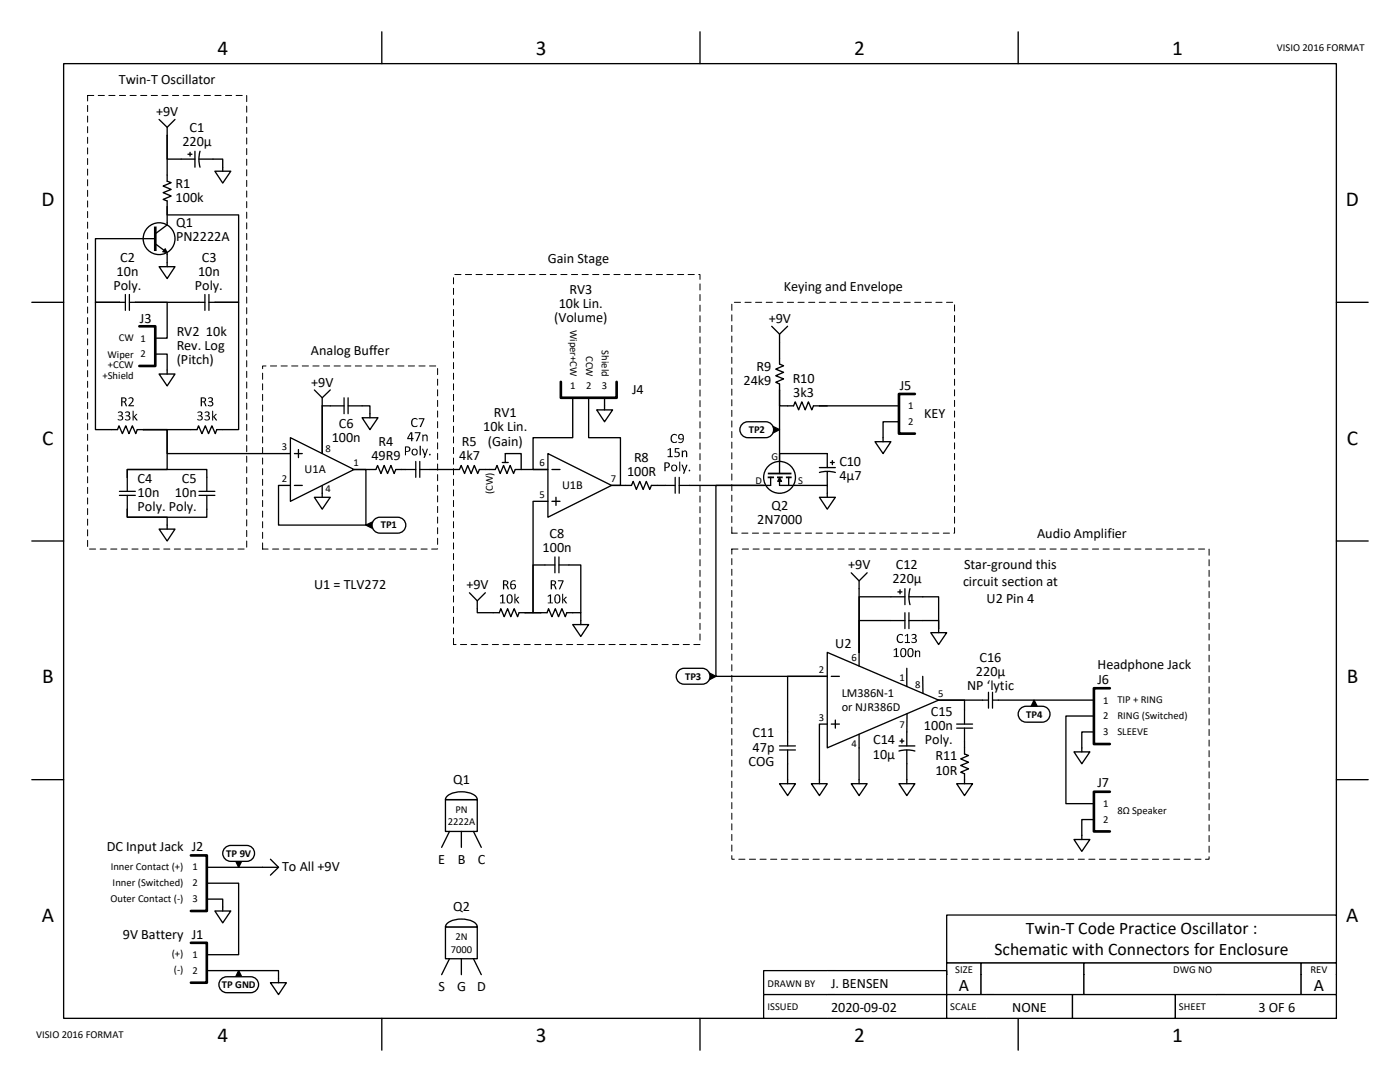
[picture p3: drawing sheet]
<svg xmlns="http://www.w3.org/2000/svg" width="279mm" height="216mm" viewBox="0 0 279 216" stroke-linecap="round" stroke-linejoin="round" font-family="sans-serif">
<g fill="none" stroke="#000" stroke-width=".26">
<path d="M12.7 12.7h254v190.5h-254zM76.2 6.3v6.4M139.7 6.3v6.4M203.2 6.3v6.4M6.3 60.3h6.4M266.7 60.3h6.3M6.3 107.9h6.4M266.7 107.9h6.3M6.3 155.6h6.4M266.7 155.6h6.3M76.2 203.2v6.3M139.7 203.2v6.3"/>
<path d="M203.2 203.2v6.3"/>
</g>
<path d="M188.9 192.1h6.9v2.4h-6.9z" fill-rule="evenodd" fill="#fff"/>
<path d="M188.9 194.5v-2.4h6.9v2.4" fill="none" stroke="#000" stroke-width=".25"/>
<path d="M195.8 192.1h20.5v2.4h-20.5z" fill-rule="evenodd" fill="#fff"/>
<path d="M195.8 194.5v-2.4h20.5v2.4" fill="none" stroke="#000" stroke-width=".25"/>
<path d="M216.3 192.1h43.4v2.4h-43.4z" fill-rule="evenodd" fill="#fff"/>
<path d="M216.3 194.5v-2.4h43.4v2.4" fill="none" stroke="#000" stroke-width=".25"/>
<path d="M259.7 192.1h7v2.4h-7z" fill-rule="evenodd" fill="#fff"/>
<path d="M259.7 194.5v-2.4h7v2.4" fill="none" stroke="#000" stroke-width=".25"/>
<path d="M152.4 193.7h14.3v4.8h-14.3z" fill-rule="evenodd" fill="#fff"/>
<path d="M166.7 193.7h-14.3v4.8h14.3" fill="none" stroke="#000" stroke-width=".25"/>
<path d="M165.1 193.7h23.8v4.8h-23.8z" fill-rule="evenodd" fill="#fff"/>
<path d="M165.1 193.7h23.8v4.8h-23.8" fill="none" stroke="#000" stroke-width=".25"/>
<path d="M188.9 194.5h6.9v4h-6.9z" fill-rule="evenodd" fill="#fff"/>
<path d="M188.9 194.5v4h6.9v-4" fill="none" stroke="#000" stroke-width=".25"/>
<path d="M195.8 194.5h20.5v4h-20.5z" fill-rule="evenodd" fill="#fff"/>
<path d="M195.8 194.5v4h20.5v-4" fill="none" stroke="#000" stroke-width=".25"/>
<path d="M216.3 194.5h43.4v4h-43.4z" fill-rule="evenodd" fill="#fff"/>
<path d="M216.3 194.5v4h43.4v-4" fill="none" stroke="#000" stroke-width=".25"/>
<path d="M259.7 194.5h7v4h-7z" fill-rule="evenodd" fill="#fff"/>
<path d="M259.7 194.5v4h7v-4" fill="none" stroke="#000" stroke-width=".25"/>
<path d="M152.4 198.5h14.3v4.7h-14.3z" fill-rule="evenodd" fill="#fff"/>
<path d="M166.7 198.5h-14.3v4.7h14.3" fill="none" stroke="#000" stroke-width=".25"/>
<path d="M165.1 198.5h23.8v4.7h-23.8z" fill-rule="evenodd" fill="#fff"/>
<path d="M165.1 198.5h23.8v4.7h-23.8" fill="none" stroke="#000" stroke-width=".25"/>
<path d="M188.9 198.5h9.6v4.7h-9.6z" fill-rule="evenodd" fill="#fff"/>
<path d="M198.5 198.5h-9.6v4.7h9.6" fill="none" stroke="#000" stroke-width=".25"/>
<path d="M196.8 198.5h17.2v4.7h-17.2z" fill-rule="evenodd" fill="#fff"/>
<path d="M196.8 198.5h17.2v4.7h-17.2" fill="none" stroke="#000" stroke-width=".25"/>
<path d="M214 198.5h20.6v4.7h-20.6z" fill-rule="evenodd" fill="#fff"/>
<path d="M214 198.5h20.6v4.7h-20.6z" fill="none" stroke="#000" stroke-width=".25"/>
<path d="M234.6 198.5h9.9v4.7h-9.9z" fill-rule="evenodd" fill="#fff"/>
<path d="M244.5 198.5h-9.9v4.7h9.9" fill="none" stroke="#000" stroke-width=".25"/>
<path d="M242.9 198.5h23.8v4.7h-23.8z" fill-rule="evenodd" fill="#fff"/>
<path d="M242.9 198.5h23.8v4.7h-23.8" fill="none" stroke="#000" stroke-width=".25"/>
<path d="M188.9 182.6h77.8v9.5h-77.8z" fill-rule="evenodd" fill="#fff"/>
<path d="M188.9 182.6h77.8v9.5h-77.8z" fill="none" stroke="#000" stroke-width=".25"/>
<path d="M31 70.7h2.4v3.1" fill="none" stroke="#000" stroke-width=".26"/>
<path d="M27.8 65.1h3.2v7.9h-3.2" fill="none" stroke="#000" stroke-width=".53"/>
<path d="M31.7 74.6h3.2l-1.5 2.4z" fill="#fff"/>
<path d="M31.7 74.6h3.2l-1.5 2.4zM33.4 73.8v.8M179.4 84.2h-3.2v3.1" fill="none" stroke="#000" stroke-width=".26"/>
<path d="M174.6 88.1h3.2l-1.6 2.4z" fill="#fff"/>
<path d="M174.6 88.1h3.2l-1.6 2.4zM176.2 87.3v.8" fill="none" stroke="#000" stroke-width=".26"/>
<path d="M182.6 78.6h-3.2v7.9h3.2M221.5 137.3h-3.2v11.2h3.2M221.5 158h-3.2v7.9h3.2" fill="none" stroke="#000" stroke-width=".53"/>
<path d="M214.3 150h3.2l-1.6 2.4z" fill="#fff"/>
<path d="M214.3 150h3.2l-1.6 2.4zM215.9 149.2v.8" fill="none" stroke="#000" stroke-width=".26"/>
<path d="M214.3 167.5h3.2l-1.6 2.4z" fill="#fff"/>
<path d="M27 60.3h6.4v7.2h-2.4M114.3 79.4v7.9h-7.9v6.4h2.9M117.5 79.4v7.9h6.3v9.6h-1.8M163.5 81h15.9M73 104.8l1.6-.8v1.6zM199.3 139.7h19M218.3 146h-2.4v3.2M218.3 142.9h-5.6v17.5h5.6M214.3 167.5h3.2l-1.6 2.4zM218.3 163.5h-2.4v4" fill="none" stroke="#000" stroke-width=".26"/>
<path d="M73 104.8l1.6-.8v1.6z" fill="#000"/>
<path d="M74.9 103.5l.9-.3h3.6a1.59 1.59 0 0 1 1.6 1.6 1.59 1.59 0 0 1-1.6 1.6h-3.6a1.6 1.6 0 0 1-1.5-1.1 1.6 1.6 0 0 1 .6-1.8z" fill-rule="evenodd" fill="#fff"/>
<path d="M74.9 103.5l.9-.3h3.6a1.59 1.59 0 0 1 1.6 1.6 1.59 1.59 0 0 1-1.6 1.6h-3.6a1.6 1.6 0 0 1-1.5-1.1 1.6 1.6 0 0 1 .6-1.8zM141.3 134.2l1.6 .8-1.6 .8z" fill="none" stroke="#000" stroke-width=".26"/>
<path d="M141.3 134.2l1.6 .8-1.6 .8z" fill="#000"/>
<path d="M135.6 133.7l.9-.4h3.6a1.59 1.59 0 0 1 1.6 1.6 1.59 1.59 0 0 1-1.6 1.6h-3.6a1.58 1.58 0 0 1-1.5-1.1 1.58 1.58 0 0 1 .6-1.7z" fill-rule="evenodd" fill="#fff"/>
<path d="M135.6 133.7l.9-.4h3.6a1.59 1.59 0 0 1 1.6 1.6 1.59 1.59 0 0 1-1.6 1.6h-3.6a1.58 1.58 0 0 1-1.5-1.1 1.58 1.58 0 0 1 .6-1.7zM206.4 139.7l.8 1.6h-1.6z" fill="none" stroke="#000" stroke-width=".26"/>
<path d="M206.4 139.7l.8 1.6h-1.6z" fill="#000"/>
<path d="M203.5 141.6l.8-.6 .5-.1h3.2a1.59 1.59 0 0 1 1.6 1.6 1.59 1.59 0 0 1-1.6 1.6h-3.2a1.6 1.6 0 0 1-1.4-.9 1.6 1.6 0 0 1 .1-1.6z" fill-rule="evenodd" fill="#fff"/>
<path d="M203.5 141.6l.8-.6 .5-.1h3.2a1.59 1.59 0 0 1 1.6 1.6 1.59 1.59 0 0 1-1.6 1.6h-3.2a1.6 1.6 0 0 1-1.4-.9 1.6 1.6 0 0 1 .1-1.6z" fill="none" stroke="#000" stroke-width=".26"/>
<path d="M38.1 170.7h3.2v11.1h-3.2M38.1 188.1h3.2v8h-3.2" fill="none" stroke="#000" stroke-width=".53"/>
<path d="M54 196.1h3.1l-1.5 2.4z" fill="#fff"/>
<path d="M41.3 176.2h6.3v14.3h-6.3M41.3 193.7h14.3v2.4M54 196.1h3.1l-1.5 2.4z" fill="none" stroke="#000" stroke-width=".26"/>
<path d="M42.9 181.8h3.2l-1.7 2.3z" fill="#fff"/>
<path d="M41.3 179.4h3.1v2.4M41.3 173.1h14.3M46.9 171.4h1.5l-.8 1.7zM54 171.4l1.6 1.7-1.6 1.5M42.9 181.8h3.2l-1.7 2.3z" fill="none" stroke="#000" stroke-width=".26"/>
<path d="M46.9 171.4h1.5l-.8 1.7z" fill="#000"/>
<path d="M44.8 169.3l.7-.5 .6-.1h3.1a1.59 1.59 0 0 1 1.6 1.6 1.59 1.59 0 0 1-1.6 1.6h-3.1a1.59 1.59 0 0 1-1.5-.9 1.59 1.59 0 0 1 .2-1.7z" fill-rule="evenodd" fill="#fff"/>
<path d="M44.8 169.3l.7-.5 .6-.1h3.1a1.59 1.59 0 0 1 1.6 1.6 1.59 1.59 0 0 1-1.6 1.6h-3.1a1.59 1.59 0 0 1-1.5-.9 1.59 1.59 0 0 1 .2-1.7zM47.6 193.7l.8 1.6h-1.5z" fill="none" stroke="#000" stroke-width=".26"/>
<path d="M47.6 193.7l.8 1.6h-1.5z" fill="#000"/>
<path d="M44 195.5l.8-.5 .5-.1h4.7a1.59 1.59 0 0 1 1.6 1.6 1.59 1.59 0 0 1-1.6 1.6h-4.7a1.6 1.6 0 0 1-1.3-2.6z" fill-rule="evenodd" fill="#fff"/>
<path d="M44 195.5l.8-.5 .5-.1h4.7a1.59 1.59 0 0 1 1.6 1.6 1.59 1.59 0 0 1-1.6 1.6h-4.7a1.6 1.6 0 0 1-1.3-2.6z" fill="none" stroke="#000" stroke-width=".26"/>
<path d="M111.9 76.2v3.2h11.2v-3.2" fill="none" stroke="#000" stroke-width=".53"/>
<path d="M119.1 81.8h3.2l-1.7 2.4z" fill="#fff"/>
<path d="M120.6 79.4v2.4M119.1 81.8h3.2l-1.7 2.4zM154 85l1.6 .7-1.6 .8z" fill="none" stroke="#000" stroke-width=".26"/>
<path d="M154 85l1.6 .7-1.6 .8z" fill="#000"/>
<path d="M148 84.8l.7-.6h.5h3.6a1.59 1.59 0 0 1 1.6 1.5 1.59 1.59 0 0 1-1.6 1.6h-3.6a1.59 1.59 0 0 1-1.2-2.5z" fill-rule="evenodd" fill="#fff"/>
<path d="M148 84.8l.7-.6h.5h3.6a1.59 1.59 0 0 1 1.6 1.5 1.59 1.59 0 0 1-1.6 1.6h-3.6a1.59 1.59 0 0 1-1.2-2.5z" fill="none" stroke="#000" stroke-width=".26"/>
<path d="M88.9 159.6h6.3v6.3h-6.3z" fill-rule="evenodd" fill="#fff"/>
<path d="M88.9 159.6h6.3v6.3h-6.3z" fill="none" stroke="#000" stroke-width=".26"/>
<path d="M89.2 158.9a5 5 0 0 1 5.7 0l.3 .7h-6.3z" fill-rule="evenodd" fill="#fff"/>
<path d="M89.2 158.9a5 5 0 0 1 5.7 0l.3 .7h-6.3zM89.7 165.9l-1.6 3.2M92.1 165.9v3.2M94.5 165.9l1.6 3.2" fill="none" stroke="#000" stroke-width=".26"/>
<path d="M88.9 185h6.3v6.3h-6.3z" fill-rule="evenodd" fill="#fff"/>
<path d="M88.9 185h6.3v6.3h-6.3z" fill="none" stroke="#000" stroke-width=".26"/>
<path d="M89.2 184.3a5 5 0 0 1 5.7 0l.3 .7h-6.3z" fill-rule="evenodd" fill="#fff"/>
<path d="M28.6 85.7h4.8v4.8h24.6M137.5 96.9h14.9h-9.5v38.1h22.2M89.2 184.3a5 5 0 0 1 5.7 0l.3 .7h-6.3zM89.7 191.3l-1.6 3.2M92.1 191.3v3.2M94.5 191.3l1.6 3.2" fill="none" stroke="#000" stroke-width=".26"/>
<path d="M165.1 130.2l22.2 9.5-22.2 9.5z" fill="#fff"/>
<path d="M165.1 130.2l22.2 9.5-22.2 9.5z" fill="none" stroke="#000" stroke-width=".26"/>
<path d="M167.9 136.7h11.8v6h-11.8z" fill-rule="evenodd" fill="#fff"/>
<path d="M165.9 135h1.6M171.4 130.2v2.7M181 133.3v3.7M184.1 135l.1 3.3M165.9 144.5h1.6M166.7 143.7v1.6M171.4 146.5v2.7M181 142.4v3.6" fill="none" stroke="#000" stroke-width=".26"/>
<path d="M146 109.6h95.3v61.8h-95.3z" fill="none" stroke="#000" stroke-width=".2" stroke-dasharray="1.2 .9"/>
<path d="M155.6 148.8h3.1M155.6 149.6h3.1M157.2 146v2.8M157.2 149.6v2.8" fill="none" stroke="#000" stroke-width=".25"/>
<path d="M155.6 156.4h3.1l-1.5 2.3z" fill="#fff"/>
<path d="M155.6 156.4h3.1l-1.5 2.3zM157.2 155.6v.8" fill="none" stroke="#000" stroke-width=".26"/>
<path d="M169.9 156.4h3.2l-1.7 2.3z" fill="#fff"/>
<path d="M169.9 156.4h3.2l-1.7 2.3zM171.4 155.6v.8" fill="none" stroke="#000" stroke-width=".26"/>
<path d="M161.9 156.4h3.2l-1.6 2.3z" fill="#fff"/>
<path d="M161.9 156.4h3.2l-1.6 2.3zM163.5 155.6v.8" fill="none" stroke="#000" stroke-width=".26"/>
<path d="M179.4 156.4h3.2l-1.6 2.3z" fill="#fff"/>
<path d="M179.2 118.1h.8M179.6 117.7v.8M180.6 119.1h-9.2v11.1v-6.4h6.4M180.6 117.5v3.1M181.4 119.1h2.7M181.6 117.5l-.2 1.6 .2 1.5M165.1 135h-7.9v11M157.2 152.4v3.2M165.1 144.5h-1.6v11.1M171.4 149.2v6.4M179.4 156.4h3.2l-1.6 2.3zM181 152.4v4" fill="none" stroke="#000" stroke-width=".26"/>
<path d="M177.8 123.8h2.8M180.6 122.3v3.1M181.4 122.3v3.1M181.4 123.8h2.7" fill="none" stroke="#000" stroke-width=".25"/>
<g fill="#000">
<path d="M178.4 129.6l.6-.3v1.6h.4v.2h-1v-.2h.4v-1.3l-.4 .2zM179.9 129.5a.65 .65 0 0 1 .8-.1 .65 .65 0 0 1 .2 .8 .67 .67 0 0 1-.6 .9 .67 .67 0 0 1-.6-.9zM180.1 129.5l-.2 .6a.57 .57 0 0 0 .5 .8 1.05 1.05 0 0 0-.1-1.4zM181.3 129.5a.65 .65 0 0 1 .8-.1 .65 .65 0 0 1 .2 .8 .67 .67 0 0 1-.6 .9 .67 .67 0 0 1-.6-.9zM181.5 129.5l-.2 .6a.57 .57 0 0 0 .5 .8 1.05 1.05 0 0 0 0-1.4zM182.6 129.8h.2v.2a.46 .46 0 0 1 .6-.2 .46 .46 0 0 1 .2 .5v.8h-.1l-.1-1a.3 .3 0 0 0-.3-.1 .3 .3 0 0 0-.3 .2v.9h-.1z"/>
<path d="M179.2 126.7l.5-.2a.32 .32 0 0 1 .4 0 .32 .32 0 0 1 .1 .4 .65 .65 0 0 0-.9 0 .65 .65 0 0 0-.1 .8 .6 .6 0 0 0 1 .2l.1 .2a.77 .77 0 0 1-1.1 .1 .77 .77 0 0 1-.2-1zM180.6 126.8l.6-.3v1.6h.4v.2h-1v-.2h.4v-1.4l-.3 .3zM181.9 126.6a.51 .51 0 0 1 .9 0 .51 .51 0 0 1-.2 .8 .51 .51 0 0 1 .3 .7 .51 .51 0 0 1-.7 .2l-.3-.1v-.2a.42 .42 0 0 0 .6 .1 .42 .42 0 0 0 .1-.5l-.5-.1v-.2a.36 .36 0 0 0 .5-.1 .36 .36 0 0 0-.1-.5 .36 .36 0 0 0-.5 .1z"/>
</g>
<path d="M185.8 126.2h3.1l-1.6 2.4z" fill="#fff"/>
<path d="M169.9 114.3l1.5 1.6M173.1 114.3l-1.7 1.6v14.3M184.1 119.1h3.2v6.3M184.1 123.8h3.2v1.6M185.8 126.2h3.1l-1.6 2.4zM187.3 125.4v.8M192.5 149.2v1.3l.8 .2-1.6 .7 1.6 .7-1.6 .6 1.6 .7-1.6 .7 .8 .3v1.2" fill="none" stroke="#000" stroke-width=".26"/>
<path d="M190.9 144.5h3.2M190.9 145.3h3.2M192.5 141.7v2.8M192.5 145.3v2.7" fill="none" stroke="#000" stroke-width=".25"/>
<path d="M190.9 156.4h3.2l-1.6 2.3z" fill="#fff"/>
<g fill="none" stroke="#000" stroke-width=".26">
<path d="M31.7 23.8l1.7 1.6M33.4 34.9v1.3l.8 .2-1.6 .7 1.6 .7-1.6 .6 1.6 .7-1.6 .7 .8 .3v4.3M34.9 23.8l-1.5 1.6v6.3h5.5M37.5 30.8h.8M37.9 30.4v.8M38.9 30.2v3.2M39.7 31.7h4.7v1.7M39.9 30.2l-.2 1.6 .2 1.6M33.4 41.3v1.6h14.2v17.4h-4.7h4.7v25.4h-4.3l-.3 .8-.7-1.5-.7 1.5-.6-1.5-.7 1.5-.7-1.5-.3 .7h-11.9l-.3 .8-.7-1.5-.7 1.5-.6-1.5-.7 1.5-.7-1.5-.2 .7h-4.5v-25.4h4.8h-4.8v-12.7h9.6M27 60.3h12.7M28.6 85.7h4.8v8h-8v1.5v-1.5h15.9v1.5M41.3 101.6v1.6h-15.9v-1.6v1.6h8v1.6"/>
<path d="M196.1 139.7h-8.8h5.2v2M179.4 149.9l1.6-.3 1.6 .3M179.4 148.8h3.2M179.6 147.9h.8M180 147.4v.9M181 146v2.8M181 149.6v2.8M190.9 156.4h3.2l-1.6 2.3zM192.5 148v1.2M192.5 155.6v.8"/>
</g>
<g fill="none" stroke="#000" stroke-width=".25">
<path d="M25 58.8v3.1M25.8 58.8v3.1M40.9 58.8v3.1M41.7 58.8v3.1M23.8 60.3h1.2M25.8 60.3h1.2M39.7 60.3h1.2M41.7 60.3h1.2M23.8 98h3.2M23.8 98.8h3.2M25.4 95.2v2.8M25.4 98.8v2.8"/>
<path d="M39.7 98h3.2M39.7 98.8h3.2M41.3 95.2v2.8M41.3 98.8v2.8M196.1 139.7h1.2M197.3 138.1v3.2M198.1 138.1v3.2M198.1 139.7h1.2"/>
</g>
<g fill="#000">
<path d="M23.5 82.3a.5 .5 0 0 1 .8-.1 .5 .5 0 0 1-.1 .8 .5 .5 0 0 1 .4 .6 .5 .5 0 0 1-.8 .3l-.3-.1v-.2a.44 .44 0 0 0 .6 .1 .44 .44 0 0 0 .2-.6h-.6v-.2a.37 .37 0 0 0 .5-.1 .37 .37 0 0 0-.1-.5 .37 .37 0 0 0-.5 .1zM25 82.3a.5 .5 0 0 1 .8-.1 .5 .5 0 0 1-.2 .8 .5 .5 0 0 1 .4 .6 .5 .5 0 0 1-.7 .3l-.4-.1v-.2a.44 .44 0 0 0 .6 .1 .44 .44 0 0 0 .2-.6h-.6v-.2a.37 .37 0 0 0 .6-.1 .37 .37 0 0 0-.2-.5 .37 .37 0 0 0-.5 .1zM26.5 82h.2v1.1l.4-.5h.3l-.5 .5 .5 .8h-.2l-.5-.7v.7h-.2z"/>
<path d="M24.2 79.3h.4a.49 .49 0 0 1 .6 .3 .49 .49 0 0 1-.3 .6l.5 .9h-.3l-.3-.8h-.2h-.2v.8h-.2zM24.4 79.5v.6h.2a.31 .31 0 0 0 .4-.3 .31 .31 0 0 0-.4-.3zM25.7 79.4a.62 .62 0 0 1 .9 .1 .62 .62 0 0 1-.3 .9l-.4 .5h.8v.2h-1l-.1-.2 .5-.6a.44 .44 0 0 0 .4-.5 .44 .44 0 0 0-.5-.3l-.3 .1z"/>
<path d="M39.4 82.3a.5 .5 0 0 1 .8-.1 .5 .5 0 0 1-.2 .8 .5 .5 0 0 1 .4 .6 .5 .5 0 0 1-.7 .3l-.3-.1v-.2a.44 .44 0 0 0 .6 .1 .44 .44 0 0 0 .1-.6h-.5v-.2a.37 .37 0 0 0 .5-.1 .37 .37 0 0 0-.1-.5 .37 .37 0 0 0-.5 .1zM40.9 82.3a.5 .5 0 0 1 .8-.1 .5 .5 0 0 1-.2 .8 .5 .5 0 0 1 .4 .6 .5 .5 0 0 1-.8 .3l-.3-.1v-.2a.44 .44 0 0 0 .6 .1 .44 .44 0 0 0 .2-.6h-.6v-.2a.37 .37 0 0 0 .5-.1 .37 .37 0 0 0-.1-.5 .37 .37 0 0 0-.5 .1zM42.3 82h.2v1.1l.5-.5h.3l-.5 .5 .5 .8h-.2l-.6-.7v.7h-.2z"/>
<path d="M40.1 79.3h.4a.49 .49 0 0 1 .6 .3 .49 .49 0 0 1-.3 .6l.4 .9h-.2l-.3-.8h-.3h-.1v.8h-.3zM40.3 79.5v.6h.2a.31 .31 0 0 0 .4-.3 .31 .31 0 0 0-.4-.3zM41.5 79.4a.5 .5 0 0 1 .8 0 .5 .5 0 0 1-.1 .7 .55 .55 0 0 1 .2 .9 .55 .55 0 0 1-.9 0v-.2a.44 .44 0 0 0 .6 .1 .44 .44 0 0 0 .1-.6h-.5v-.2a.37 .37 0 0 0 .5-.2 .37 .37 0 0 0-.1-.5 .37 .37 0 0 0-.5 .2z"/>
</g>
<path d="M31.7 105.6h3.2l-1.5 2.3z" fill="#fff"/>
<path d="M31.7 105.6h3.2l-1.5 2.3zM33.4 104.8v.8" fill="none" stroke="#000" stroke-width=".26"/>
<path d="M42.9 34.2h3.2l-1.7 2.3z" fill="#fff"/>
<path d="M42.9 34.2h3.2l-1.7 2.3zM44.4 33.4v.8" fill="none" stroke="#000" stroke-width=".26"/>
<path d="M31.7 53.2h3.2l-1.5 2.4z" fill="#fff"/>
<path d="M31.7 53.2h3.2l-1.5 2.4zM33.4 50.8v2.4" fill="none" stroke="#000" stroke-width=".26"/>
<circle cx="31.8" cy="47.6" r="3.2" fill="#fff"/>
<g fill="none" stroke="#000" stroke-width=".26">
<path d="M33.4 27v7.9M28.6 47.6h2.4M31 48.6l2.4 1.8v.4M33.4 44.4v.5l-2.4 1.8M163.5 81h1.6"/>
<circle cx="31.8" cy="47.6" r="3.2"/>
</g>
<path d="M31 45.5v4.3" fill="none" stroke="#000" stroke-width=".53"/>
<path d="M33 49.6l.4 .8-.9-.2z" fill="#000"/>
<path d="M33 49.6l.4 .8-.9-.2z" fill="none" stroke="#000" stroke-width=".2"/>
<path d="M17.5 19h31.7v90.6h-31.7z" fill="none" stroke="#000" stroke-width=".2" stroke-dasharray="1.2 .9"/>
<circle cx="155.6" cy="95.3" r="3.2" fill="#fff"/>
<g fill="none" stroke="#000" stroke-width=".26">
<path d="M153.8 95.2v1.7h-1.4M157.4 95.2v1.7h-1.8v-.8M157.4 96.9h7.7M163.5 94.3l1.6-.2 1.6 .2M163.5 93.3h3.2M165.1 93.3v-2.8h-9.5v4M165.1 94.1v4.3M165.7 92.3h.8M166.1 91.9v.8"/>
<circle cx="155.6" cy="95.3" r="3.2"/>
</g>
<path d="M153.2 95.2h1.3M153.4 94.5h4.4M155.1 95.2h1.1M156.8 95.2h1.2" fill="none" stroke="#000" stroke-width=".35"/>
<path d="M155.6 95.2l.4 .9h-.8z" fill="#000"/>
<path d="M155.6 95.2l.4 .9h-.8z" fill="none" stroke="#000" stroke-width=".2"/>
<path d="M163.5 99.2h3.2l-1.6 2.4z" fill="#fff"/>
<path d="M154 65.1l1.6 1.6M155.6 77.8v3.2h2.8l.3-.8 .7 1.6 .6-1.6 .7 1.6 .6-1.6 .7 1.6 .3-.8h1.2M157.2 65.1l-1.6 1.6v5.9l.8 .4-1.6 .7 1.6 .6-1.6 .7 1.6 .6-1.6 .7 .8 .3v15.5M64.3 81v10.3v-10.3h1.6M70.7 93.7h4.3l.4-.8 .6 1.6 .7-1.6 .6 1.6 .7-1.6 .7 1.6 .3-.8h2M163.5 99.2h3.2l-1.6 2.4zM165.1 98.4v.8" fill="none" stroke="#000" stroke-width=".26"/>
<path d="M52.4 73h34.9v36.6h-34.9zM146 60.3h44.5v46.1h-44.5z" fill="none" stroke="#000" stroke-width=".2" stroke-dasharray="1.2 .9"/>
<path d="M68.7 79.4v3.1M69.5 79.4v3.1M65.9 81h2.8M69.5 81h2.8M81 93.7h2M83 92.1v3.1M83.8 92.1v3.1M83.8 93.7h1.9" fill="none" stroke="#000" stroke-width=".25"/>
<g fill="#000">
<path d="M80.9 89.1h.4a.59 .59 0 0 1 .6 .7 .59 .59 0 0 1-.9 .4v.6h-.2zM81 89.3v.7h.3a.36 .36 0 0 0 .4-.4 .36 .36 0 0 0-.4-.3zM82 90.2a.7 .7 0 0 1 1.4 0 .7 .7 0 0 1-1.4 0zM82.5 89.8a.46 .46 0 0 0-.1 .7 .46 .46 0 0 0 .7 0v-.5a.37 .37 0 0 0-.3-.3 .37 .37 0 0 0-.3 .1zM83.8 88.9l.2 .1-.1 1.8h-.2zM84.2 89.6h.2l.4 1 .4-1 .2-.1-.6 1.9h-.3l.2-.6zM85.6 90.7a.16 .16 0 0 1 .3 0 .16 .16 0 0 1-.3 0z"/>
<path d="M81.9 86.3h.4v1.1l.2 .1v.1h-.2v.5l-.3-.1v-.4h-.7l-.1-.1zM82 86.4l-.5 1h.5zM82.8 86.3h1.1l-.7 1.8-.2-.1 .7-1.6h-.9zM84.3 86.7h.2v.2a.46 .46 0 0 1 .6-.2 .46 .46 0 0 1 .2 .5v.9h-.2v-1a.3 .3 0 0 0-.3-.2 .3 .3 0 0 0-.3 .2v1h-.2z"/>
<path d="M82.3 83.6l.5-.2a.35 .35 0 0 1 .4 0 .35 .35 0 0 1 .1 .4 .67 .67 0 0 0-.9 0 .67 .67 0 0 0-.1 .8 .67 .67 0 0 0 1 .3 .34 .34 0 0 1-.1 .3 .34 .34 0 0 1-.4 0 .93 .93 0 0 1-.8-.7 .93 .93 0 0 1 .3-.9zM83.6 83.4h1.1l-.7 1.8-.2-.1 .7-1.4h-.9z"/>
</g>
<path d="M72.3 83.4h3.1l-1.6 2.3z" fill="#fff"/>
<path d="M62.7 77.8l1.6 1.6M65.9 77.8l-1.6 1.6v1.6M72.3 83.4h3.1l-1.6 2.3zM72.3 81h1.5v2.4M96.9 93.7h.8" fill="none" stroke="#000" stroke-width=".26"/>
<path d="M109.3 90.5l12.7 6.4-12.7 6.3z" fill="#fff"/>
<path d="M109.3 90.5l12.7 6.4-12.7 6.3z" fill="none" stroke="#000" stroke-width=".26"/>
<path d="M112.2 95.4h4.2v2.9h-4.2z" fill-rule="evenodd" fill="#fff"/>
<path d="M104 93.7h5.3M110.2 93.7h1.6M111 99.2v1.6M122 96.9h4l.4-.8 .6 1.6 .7-1.6 .7 1.6 .6-1.6 .7 1.6 .3-.8h2.8M109.3 100h-2.9v22.3h1.5M110.2 100h1.6M98.4 122.3h1.3l.2-.8 .7 1.6 .7-1.6 .6 1.6 .7-1.6 .7 1.6 .3-.8h5.6l.3-.8 .7 1.6 .6-1.6 .7 1.6 .6-1.6 .7 1.6 .3-.8h1.2" fill="none" stroke="#000" stroke-width=".26"/>
<path d="M132.8 96.9h1.9M134.7 95.2v3.2M135.6 95.2v3.2M135.6 96.9h1.9" fill="none" stroke="#000" stroke-width=".25"/>
<g fill="#000">
<path d="M132.7 92.2h.4a.56 .56 0 0 1 .6 .6 .56 .56 0 0 1-.6 .5h-.3v.7h-.2zM132.8 92.5v.7a.4 .4 0 0 0 .6-.2 .4 .4 0 0 0-.2-.5zM134.1 92.9a.65 .65 0 0 1 .9 0 .65 .65 0 0 1-.1 1 .65 .65 0 0 1-.9-.2zM134.2 93a.46 .46 0 0 0 0 .7 .46 .46 0 0 0 .7 0v-.4a.38 .38 0 0 0-.2-.4 .38 .38 0 0 0-.5 .1zM135.6 92.1h.2v1.9h-.2zM136 92.7l.3 .1 .3 1 .3-1h.3l-.7 1.7h-.2l.2-.5zM137.4 93.9a.2 .2 0 0 1 .4 0 .2 .2 0 0 1-.4 0z"/>
<path d="M133.2 89.7l.5-.3 .2 .1v1.5h.3v.2h-1l.1-.2h.3v-1.3l-.3 .2zM134.7 89.5h.9v.1h-.7v.5a.59 .59 0 0 1 .7 .3 .59 .59 0 0 1-.3 .8 .59 .59 0 0 1-.7-.2v-.1a.45 .45 0 0 0 .6 .1 .45 .45 0 0 0 .1-.6l-.6-.1zM136.1 89.9h.2v.2a.49 .49 0 0 1 .6-.2 .49 .49 0 0 1 .3 .5v.8h-.3v-.9a.31 .31 0 0 0-.3-.2 .31 .31 0 0 0-.3 .2v.9h-.2z"/>
<path d="M134 86.8a.69 .69 0 0 1 1.1 0v.2a.65 .65 0 0 0-1 .5 .65 .65 0 0 0 .9 .6h.1a.25 .25 0 0 1 0 .3 .25 .25 0 0 1-.4 0 .91 .91 0 0 1-.9-.5 .91 .91 0 0 1 .2-1.1zM135.5 86.7a.66 .66 0 0 1 .8 0 .66 .66 0 0 1 .2 .8 .69 .69 0 0 1-.3 .8 .69 .69 0 0 1-.8 0v-.1a.63 .63 0 0 0 .9-.6 .58 .58 0 0 1-.9 0 .58 .58 0 0 1 .1-.9zM135.6 86.9a.38 .38 0 0 0 .1 .5 .38 .38 0 0 0 .5-.1 .38 .38 0 0 0-.1-.5z"/>
<path d="M100.4 115.9l.4-.1a.49 .49 0 0 1 .6 .3 .49 .49 0 0 1-.3 .6l.5 .9h-.3l-.4-.8h-.3v.8h-.2zM100.6 116v.6h.2a.31 .31 0 0 0 .4-.3 .31 .31 0 0 0-.4-.3zM101.9 116.1a.56 .56 0 0 1 1-.1 .53 .53 0 0 0-.6 0 .53 .53 0 0 0-.2 .6 .59 .59 0 0 1 .8 .3 .59 .59 0 0 1-.4 .8 .59 .59 0 0 1-.7-.7zM102 117a.37 .37 0 0 0 .7 0 .37 .37 0 0 0-.7 0z"/>
<path d="M109.9 115.9l.5-.1a.49 .49 0 0 1 .6 .3 .49 .49 0 0 1-.3 .6l.4 .9h-.3l-.4-.8h-.2v.8h-.3zM110.2 116v.6h.2a.31 .31 0 0 0 .3-.3 .31 .31 0 0 0-.4-.3zM111.3 115.8h1.2l-.7 1.8-.3-.1 .7-1.5h-.9z"/>
<path d="M99.8 118.9l.7-.3v1.6h.3v.2h-1v-.2h.4v-1.3l-.3 .2zM101.3 118.8a.65 .65 0 0 1 .8-.1 .65 .65 0 0 1 .2 .8 .67 .67 0 0 1-.6 .9 .67 .67 0 0 1-.6-.9zM101.5 118.8l-.2 .6a.57 .57 0 0 0 .6 .8 1.05 1.05 0 0 0-.2-1.4zM102.7 118.5h.2v1.1l.5-.5h.2l-.5 .5 .6 .8h-.3l-.5-.7v.7h-.2z"/>
<path d="M109.3 118.9l.7-.3v1.6h.3v.2h-1v-.2h.4v-1.3l-.3 .2zM110.8 118.8a.65 .65 0 0 1 .8-.1 .65 .65 0 0 1 .2 .8 .67 .67 0 0 1-.6 .9 .67 .67 0 0 1-.6-.9zM111 118.8l-.1 .6a.57 .57 0 0 0 .5 .8 1.05 1.05 0 0 0-.1-1.4zM112.2 118.5h.2v1.1l.5-.5h.2l-.5 .5 .6 .8h-.3l-.5-.7v.7h-.2z"/>
</g>
<path d="M114.3 124.6h3.2l-1.6 2.4z" fill="#fff"/>
<path d="M64.3 96.1v2.3M93.7 118.3l1.5 1.6M96.9 118.3l-1.7 1.6v2.4h3.2M114.3 124.6h3.2l-1.6 2.4zM114.3 122.3h1.6v2.3" fill="none" stroke="#000" stroke-width=".26"/>
<path d="M58 87.3l12.7 6.4-12.7 6.3z" fill="#fff"/>
<path d="M58 87.3l12.7 6.4-12.7 6.3z" fill="none" stroke="#000" stroke-width=".26"/>
<path d="M60.8 92.2h4.3v3h-4.3z" fill-rule="evenodd" fill="#fff"/>
<path d="M58.8 90.5h1.5M58.8 96.9h1.5M59.6 89.7v1.6M70.7 93.7h2.3v11.1h-17.4v-7.9h2.4" fill="none" stroke="#000" stroke-width=".26"/>
<path d="M62.7 99.2h3.2l-1.6 2.4z" fill="#fff"/>
<path d="M62.7 99.2h3.2l-1.6 2.4zM64.3 98.4v.8M85.7 93.7h6l.3-.8 .7 1.6 .6-1.6 .7 1.6 .7-1.6 .6 1.6 .4-.8h1.2M100.2 92.3h1.2M100.8 92.3v-1.8h3.2v3.2h-1.2l-.3 .8-.7-1.6-.6 1.6-.7-1.6-.7 1.6-.6-1.6-.4 .8h-1.1M108.8 112.7h-2.4v9.6h-1.6M113.5 112.7h2.4v9.6" fill="none" stroke="#000" stroke-width=".26"/>
<path d="M90.5 54.8h49.2v73.8h-49.2z" fill="none" stroke="#000" stroke-width=".2" stroke-dasharray="1.2 .9"/>
<path d="M108.8 112.7h1.9M110.7 111.1v3.2M111.5 111.1v3.2M111.5 112.7h2" fill="none" stroke="#000" stroke-width=".25"/>
<g font-size="4.2">
<text x="43.4" y="11">4</text>
<text x="106.9" y="11">3</text>
<text x="170.4" y="11">2</text>
<text x="233.9" y="11">1</text>
<text x="8.3" y="41.1">D</text>
<text x="268.6" y="41.1">D</text>
<text x="8.4" y="88.7">C</text>
<text x="268.8" y="88.7">C</text>
<text x="8.4" y="136.4">B</text>
<text x="268.8" y="136.4">B</text>
<text x="8.3" y="184">A</text>
<text x="268.7" y="184">A</text>
<text x="43.4" y="207.9">4</text>
<text x="106.9" y="207.9">3</text>
<text x="170.4" y="207.9">2</text>
<text x="233.9" y="207.9">1</text>
</g>
<g font-size="3.5">
<text x="198.5" y="190.5">Schematic with Connectors for Enclosure</text>
<text x="204.7" y="186.3">Twin-T Code Practice Oscillator :</text>
<text x="191.3" y="197.7">A</text>
<text x="262.2" y="197.7">A</text>
</g>
<g font-size="2.8">
<text x="23.7" y="16.8">Twin-T Oscillator</text>
<text x="31.2" y="23.2">+9V</text>
<text x="36.4" y="29.1">220μ</text>
<text x="37.8" y="26.3">C1</text>
<text x="35.1" y="37.4">R1</text>
<text x="35.1" y="40.3">100k</text>
<text x="35.2" y="45.4">Q1</text>
<text x="24" y="52.3">C2</text>
<text x="35.2" y="48.2">PN2222A</text>
<text x="40.3" y="52.3">C3</text>
<text x="109.3" y="52.5">Gain Stage</text>
<text x="22.6" y="58">Poly.</text>
<text x="23.3" y="55.1">10n</text>
<text x="38.9" y="58">Poly.</text>
<text x="39.5" y="55.1">10n</text>
<text x="113.7" y="58.6">RV3</text>
<text x="156.4" y="58.1">Keying and Envelope</text>
<text x="27.9" y="64.4">J3</text>
<text x="110.6" y="64.3">(Volume)</text>
<text x="111.5" y="61.5">10k Lin.</text>
<text x="153.4" y="64.4">+9V</text>
<text x="35.3" y="67">RV2 10k</text>
<text x="35.3" y="69.8">Rev. Log</text>
<text x="62.1" y="70.8">Analog Buffer</text>
<text x="35.3" y="72.6">(Pitch)</text>
<text x="62.1" y="77.1">+9V</text>
<text x="148.4" y="76.8">24k9</text>
<text x="151" y="74">R9</text>
<text x="158.2" y="76.3">R10</text>
<text x="179.6" y="77.7">J5</text>
<text x="98.6" y="83.3">RV1</text>
<text x="126.2" y="78.5">J4</text>
<text x="158.3" y="79.2">3k3</text>
<text x="184.4" y="83.3">KEY</text>
<text x="66.2" y="88.3">100n</text>
<text x="67.6" y="85.5">C6</text>
<text x="75.6" y="89">R4</text>
<text x="92.2" y="89">R5</text>
<text x="96.4" y="86.1">10k Lin.</text>
<text x="97.4" y="88.9">(Gain)</text>
<text x="74.1" y="91.9">49R9</text>
<text x="91.7" y="91.9">4k7</text>
<text x="125.1" y="95">100R</text>
<text x="126.5" y="92.2">R8</text>
<text x="167.5" y="93">C10</text>
<text x="167.5" y="95.8">4μ7</text>
<text x="27.5" y="96.4">C4</text>
<text x="27.5" y="99.2">10n</text>
<text x="27.5" y="102">Poly. Poly.</text>
<text x="34.9" y="99.2">10n</text>
<text x="36.3" y="96.4">C5</text>
<text x="154" y="101.7">Q2</text>
<text x="109.7" y="107.3">C8</text>
<text x="151.1" y="104.6">2N7000</text>
<text x="207" y="107.3">Audio Amplifier</text>
<text x="108.3" y="110.1">100n</text>
<text x="169.3" y="113.6">+9V</text>
<text x="178.8" y="113.6">C12</text>
<text x="192.4" y="113.5">Star-ground this</text>
<text x="62.7" y="117.4">U1 = TLV272</text>
<text x="93.1" y="117.6">+9V</text>
<text x="178.1" y="116.4">220μ</text>
<text x="192.2" y="116.9">circuit section at</text>
<text x="196.9" y="120.3">U2 Pin 4</text>
<text x="166.7" y="129.3">U2</text>
<text x="193" y="137.7">NP ‘lytic</text>
<text x="194.8" y="134.9">220μ</text>
<text x="195.5" y="132.1">C16</text>
<text x="219" y="136.5">J6</text>
<text x="219" y="133.5">Headphone Jack</text>
<text x="185.8" y="142.8">C15</text>
<text x="150.2" y="147.2">C11</text>
<text x="150.2" y="150">47p</text>
<text x="174.3" y="148.5">C14</text>
<text x="184.4" y="145.6">100n</text>
<text x="184.6" y="148.4">Poly.</text>
<text x="149.4" y="152.8">COG</text>
<text x="174.2" y="151.4">10μ</text>
<text x="186.7" y="151.7">R11</text>
<text x="186.7" y="154.6">10R</text>
<text x="90.5" y="156.5">Q1</text>
<text x="219" y="157.1">J7</text>
<text x="21.3" y="169.8">DC Input Jack J2</text>
<text x="56.3" y="173.8">To All +9V</text>
<text x="87.5" y="172.4">E</text>
<text x="91.4" y="172.4">B</text>
<text x="95.3" y="172.4">C</text>
<text x="90.5" y="181.9">Q2</text>
<text x="24.5" y="187.3">9V Battery J1</text>
<text x="87.5" y="197.8">S</text>
<text x="91.2" y="197.8">G</text>
<text x="95.2" y="197.8">D</text>
<text x="165.9" y="197.1">J. BENSEN</text>
<text x="165.9" y="201.8">2020-09-02</text>
<text x="202" y="201.8">NONE</text>
<text x="251.2" y="201.8">3 OF 6</text>
</g>
<g font-size="2.5">
<text x="60.8" y="94.4">U1A</text>
<text x="112.2" y="97.6">U1B</text>
<text x="168" y="139">LM386N-1</text>
<text x="168" y="141.9">or NJR386D</text>
</g>
<g font-size="2.1">
<text x="254.8" y="10.2">VISIO 2016 FORMAT</text>
<text x="113.8" y="65.8" transform="rotate(90 113.8 65.8)">Wiper+CW</text>
<text x="21.5" y="71.4">Wiper 2</text>
<text x="23.7" y="68">CW 1</text>
<text x="117" y="71" transform="rotate(90 117 71)">CCW</text>
<text x="120.1" y="69.9" transform="rotate(90 120.1 69.9)">Shield</text>
<text x="20.4" y="75.6">+Shield</text>
<text x="21.5" y="73.5">+CCW</text>
<text x="113.8" y="77.7">1</text>
<text x="117" y="77.7">2</text>
<text x="120.1" y="77.7">3</text>
<text x="181.3" y="81.6">1</text>
<text x="56.3" y="89.9">3</text>
<text x="149.4" y="86.4">TP2</text>
<text x="181.3" y="84.8">2</text>
<text x="65" y="90.3">8</text>
<text x="70.5" y="93">1</text>
<text x="107.7" y="93">6</text>
<text x="154" y="91.7">G</text>
<text x="56.3" y="96.2">2</text>
<text x="65" y="98.2">4</text>
<text x="98.4" y="98.6" transform="rotate(-90 98.4 98.6)">(CW)</text>
<text x="107.7" y="99.4">5</text>
<text x="121.9" y="96.2">7</text>
<text x="150.8" y="96.5">D</text>
<text x="159.3" y="96.5">S</text>
<text x="76" y="105.5">TP1</text>
<text x="170" y="132">6</text>
<text x="136.7" y="135.6">TP3</text>
<text x="163.4" y="134.3">2</text>
<text x="179.5" y="135.9">1</text>
<text x="182.7" y="137.3">8</text>
<text x="163.4" y="143.8">3</text>
<text x="187.2" y="139.1">5</text>
<text x="204.8" y="143.2">TP4</text>
<text x="220.2" y="140.4">1</text>
<text x="220.2" y="143.6">2</text>
<text x="223" y="140.3">TIP + RING</text>
<text x="223" y="143.4">RING (Switched)</text>
<text x="170" y="149">4</text>
<text x="179.5" y="145.2">7</text>
<text x="220.2" y="146.7">3</text>
<text x="223" y="146.6">SLEEVE</text>
<text x="220.2" y="161">1</text>
<text x="89.4" y="164.7">2222A</text>
<text x="90.9" y="162.1">PN</text>
<text x="220.2" y="164.2">2</text>
<text x="223" y="162.5">8Ω Speaker</text>
<text x="22.1" y="173.6">Inner Contact (+)</text>
<text x="38.4" y="173.7">1</text>
<text x="45.2" y="170.9">TP 9V</text>
<text x="22.1" y="180">Outer Contact (-)</text>
<text x="22.5" y="176.8">Inner (Switched)</text>
<text x="38.4" y="176.9">2</text>
<text x="38.4" y="180">3</text>
<text x="34.3" y="191.1">(+)</text>
<text x="38.4" y="191.2">1</text>
<text x="90" y="190.1">7000</text>
<text x="90.9" y="187.5">2N</text>
<text x="34.7" y="194.2">(-)</text>
<text x="38.4" y="194.4">2</text>
<text x="44.3" y="197.1">TP GND</text>
<text x="153.2" y="196.8">DRAWN BY</text>
<text x="190.6" y="194.1">SIZE</text>
<text x="234.1" y="194.1">DWG NO</text>
<text x="261.5" y="194.1">REV</text>
<text x="153.2" y="201.6">ISSUED</text>
<text x="189.7" y="201.6">SCALE</text>
<text x="235.3" y="201.6">SHEET</text>
<text x="7.2" y="207.1">VISIO 2016 FORMAT</text>
</g>
</svg>
